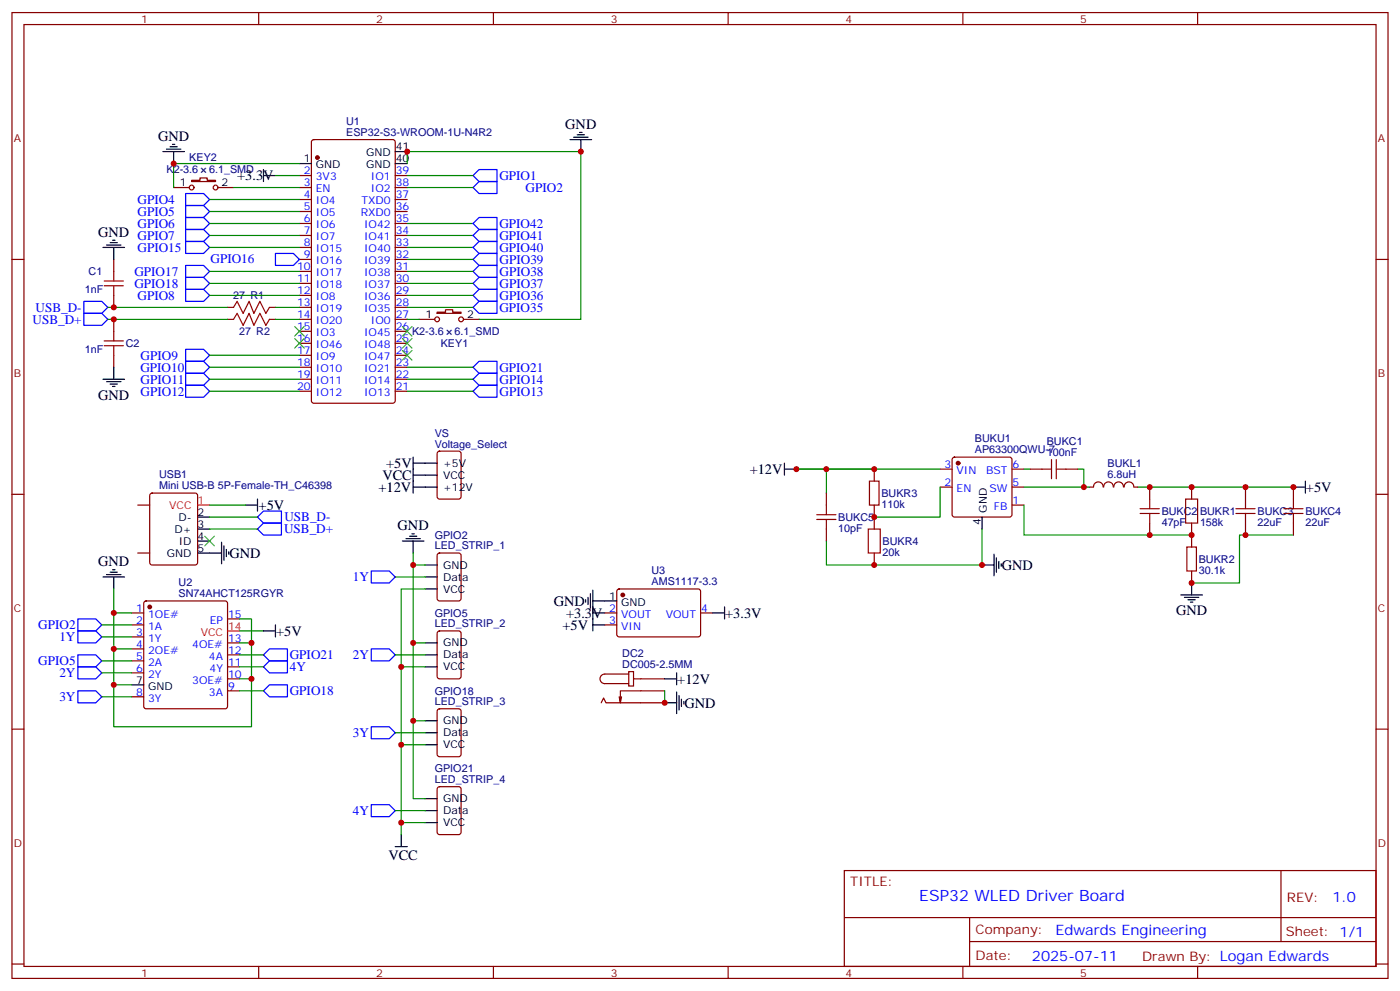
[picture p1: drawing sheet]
<svg xmlns="http://www.w3.org/2000/svg" width="412mm" height="292mm" viewBox="0 0 412 292" stroke-linecap="round" stroke-linejoin="round" font-family="sans-serif">
<g fill="none" stroke="#870000" stroke-width=".35">
<path d="M3.5 3.7h405.4v284.3h-405.4zM7.1 7.2h398.2v277.3h-398.2zM76.2 3.7v3.5M145.3 3.7v3.5M214.5 3.7v3.5M283.6 3.7v3.5M352.8 3.7v3.5M51.2 55.2h4.5M56.4 53.1h2.5v-.7h2.1v.7h2.5v.3h-7.1zM64.2 55.2h4.6M88.2 51.7h3.5M88.2 55.2h3.5"/>
<path d="M88.2 58.7h3.5M92 41.3l.4-.2h23.3l.7 .4v76.5l-.4 .7h-23.6l-.6-.5-.1-76.4zM116.4 51.7h3.5M116.4 55.2h3.5M116.4 58.7h3.5M3.5 76.4h3.6M33.5 76.4v3.5M88.2 76.4h3.5M88.2 62.3h3.5M88.2 65.8h3.5M88.2 69.3h3.5M88.2 72.8h3.5"/>
<path d="M88.2 79.9h3.5M116.4 76.4h3.5M116.4 62.3h3.5M116.4 65.8h3.5M116.4 69.3h3.5M116.4 72.8h3.5M116.4 79.9h3.5M405.3 76.4h3.6M33.5 87v3.5M33.5 94v3.5M67 90.5h1.8M67 94h1.8"/>
<path d="M79.4 90.5h1.7M79.4 94h1.7M88.2 83.4h3.5M88.2 87h3.5M88.2 90.5h3.5M88.2 94h3.5M88.2 97.5h3.5M116.4 83.4h3.5M116.4 87h3.5M116.4 90.5h3.5M116.4 94h3.5M116.4 97.5h3.5"/>
<path d="M123.5 94h4.6M128.8 91.9h2.4v-.7h2.1v.7h2.5v.4h-7zM136.5 94h4.6M33.5 104.6v3.5M88.2 101.1h3.5M88.2 104.6h3.5M88.2 108.1h3.5M88.2 111.7h3.5M88.2 115.2h3.5M116.4 101.1h3.5M116.4 104.6h3.5M116.4 108.1h3.5"/>
<path d="M116.4 111.7h3.5M116.4 115.2h3.5M129 133l.5-.2h5.6l.7 .5v12.9l-.4 .7h-5.9l-.7-.4v-13zM257.5 138.1v3.5M276.9 138.1h3.6M280.7 134.8l.5-.2h16.2l.5 .2 .2 .5v16.2l-.2 .5-.5 .2h-16.2l-.5-.2-.2-.5v-16.2zM298.1 138.1h3.5M303.4 138.1h3.5M314 138.1h3.5M3.5 145.5h3.6M40.6 148.7h3.5M44.3 145.4l.5-.2h12.7l.7 .4v20l-.5 .7h-12.9l-.6-.4-.1-20z"/>
<path d="M243.4 145.2v3.5M243.4 155.8v3.5M257.5 148.7v7.1M276.9 143.4h3.6M298.1 148.7h3.5M298.1 143.4h3.5M324.9 143.4a1.41 1.41 0 0 0-1.4-1.5 1.41 1.41 0 0 0-1.4 1.5h-1.1M325.1 143.4a1.41 1.41 0 0 1 1.4-1.5 1.41 1.41 0 0 1 1.4 1.5M328.1 143.4a1.41 1.41 0 0 1 1.4-1.5 1.41 1.41 0 0 1 1.4 1.5M331.2 143.4a1.41 1.41 0 0 1 1.4-1.5 1.41 1.41 0 0 1 1.4 1.5M334.1 143.4h1M338.7 143.4v3.5"/>
<path d="M338.7 154v3.5M351 143.4v3.5M351 154v7M366.9 143.4v3.5M366.9 154v3.5M381 143.4v3.5M381 154v3.5M405.3 145.5h3.6M40.6 162.8h3.5M42.6 177.1l.4-.2h23.3l.5 .2 .2 .5v30.4l-.2 .5-.5 .2h-23.3l-.5-.3-.2-.4v-30.4zM129 163l.5-.2h5.6l.7 .4v13l-.4 .7h-5.9l-.7-.4v-13zM181.9 173.6l.5-.2h23.5l.5 .7-.1 13-.6 .4-23.6-.1-.4-.6v-12.7z"/>
<path d="M257.5 162.8v3.5M351 168.1v3.5M38.8 180.4h3.5M38.8 184h3.5M38.8 187.5h3.5M38.8 191h3.5M38.8 194.6h3.5M38.8 198.1h3.5M67 199.8h3.6M67 196.3h3.6M67 192.8h3.6M67 189.3h3.6"/>
<path d="M67 182.2h3.6M129 185.9l.5-.2h5.6l.7 .5v12.9l-.4 .7h-5.9l-.7-.4v-13zM178.2 180.4h3.5M178.2 184h3.5M185.2 197.7h1.4v4.3h-1.4zM185.2 198.4h-7a1.41 1.41 0 0 0-1.5 1.4 1.41 1.41 0 0 0 1.5 1.5h7M186.6 199.8h9.2M206.4 180.4h3.5M3.5 214.7h3.6M38.8 205.1h3.5M67 203.4h3.6M129 208.9l.5-.2h5.6l.7 .4v13l-.4 .6-5.9 .1-.7-.5v-12.9z"/>
<path d="M177.1 206.9l.7-1.4 .7 1.4h17.3M183.1 205.1l-.4 1.8M195.8 203.4h-13.1v3.5l-.3-1.8M405.3 214.7h3.6M129 231.8l.5-.2h5.6l.7 .4v13l-.4 .7h-5.9l-.7-.5v-12.9zM248.7 256.3h156.6v28.2h-156.6zM377.3 256.3v20.9M248.7 270.1h156.5M285.6 277.2h119.6M285.6 270.1v14.2M3.5 283.8h3.6M76.2 284.5v3.5"/>
<path d="M145.3 284.5v3.5M214.5 284.5v3.5M283.6 284.5v3.5M352.8 284.5v3.5M405.3 283.8h3.6"/>
<circle cx="56.4" cy="55.2" r=".71"/>
<circle cx="63.5" cy="55.2" r=".71"/>
<circle cx="128.8" cy="94" r=".71"/>
<circle cx="135.8" cy="94" r=".71"/>
</g>
<g fill="#870000" stroke="#870000" stroke-width=".35">
<circle cx="93.5" cy="46.4" r=".53"/>
<circle cx="44.1" cy="178.7" r=".53"/>
<circle cx="183.4" cy="175.2" r=".53"/>
<circle cx="282.2" cy="136.3" r=".53"/>
</g>
<g fill="none" stroke="#000" stroke-width=".35">
<path d="M170 39.7h2.2M170.7 39h.7M48 44.6h6.3M49 43.9h4.3M50.1 43.2h2.1M50.8 42.5h.7M51.2 44.6v3.6M77.6 51.7h3.5M77.6 49.9v3.5M88.2 48.2h3.5M116.4 48.2h3.5M116.4 44.6h3.5"/>
<path d="M167.9 41.1h6.4M169 40.4h4.2M171.1 41.1v3.5M30.3 72.8h6.4M31.4 72.1h4.2M32.5 71.4h2.1M33.2 70.7h.7M33.5 72.8v3.6M30.3 111.7h6.4M31.4 112.4h4.2M32.5 113.1h2.1M33.2 113.8h.7"/>
<path d="M33.5 108.1v3.6M121.7 134.6v10.6M121.7 136.3h7.1M121.7 139.9h7.1M231.1 138.1h3.5M231.1 136.3v3.6M58.2 159.3h3.5M58.2 152.2h3.5M58.2 155.8h3.5M65.3 159.6v6.4M72.3 148.7h3.5M75.8 146.9v3.6"/>
<path d="M118.5 159.3h6.4M119.6 158.6h4.2M120.6 157.9h2.2M121.4 157.2h.7M121.7 159.3v3.5M121.7 143.4h7.1M289.3 152.2v3.6M381 143.4h3.5M384.5 141.6v3.6M30.3 169.9h6.4M31.4 169.2h4.2M32.5 168.5h2.1"/>
<path d="M33.2 167.7h.7M33.5 169.9v3.5M58.2 162.8h7.1M66 160.7v4.2M66.7 161.7v2.2M67.4 162.5v.7M125.2 173.4h3.6M125.2 166.3h3.6M125.2 169.9h3.6M172.5 176.6v.7M173.2 175.9v2.1M173.9 174.8v4.2"/>
<path d="M174.6 176.9h7.1M174.6 173.7v12M213.4 178.7v3.5M289.3 166.3h3.5M292.8 163.2v6.3M293.5 164.2v4.3M294.2 165.3v2.1M294.9 166v.7M347.8 175.2h6.4M348.9 175.9h4.2M350 176.6h2.1M350.7 177.3h.7"/>
<path d="M351 171.6v3.6M77.6 185.7h3.5M81.1 184v3.5M125.2 196.3h3.6M125.2 189.3h3.6M125.2 192.8h3.6M174.6 180.4h3.6M174.6 184h3.6M195.8 199.8h3.5M199.3 198.1v3.5M209.9 180.4h3.5M38.8 201.6h3.5"/>
<path d="M125.2 219.3h3.6M125.2 212.2h3.6M125.2 215.7h3.6M195.8 206.9h3.5M199.3 203.7v6.4M200 204.8v4.2M200.7 205.8v2.2M201.4 206.6v.7M125.2 235.1h3.6M125.2 238.7h3.6M116.4 249.2h3.5M118.2 245.7v3.5"/>
<path d="M125.2 242.2h3.6"/>
</g>
<g fill="none" stroke="#008700" stroke-width=".35">
<path d="M61.7 58.7h26.5M68.8 55.2h19.4M81.1 51.7h7.1M88.2 48.2h-37v7M119.9 48.2v-3.6h51.2v49.4h-30M119.9 55.2h19.4M119.9 51.7h19.4M61.7 62.3h26.5M61.7 65.8h26.5M61.7 69.3h26.5M61.7 72.8h26.5M61.7 79.9h26.5"/>
<path d="M119.9 65.8h19.4M119.9 69.3h19.4M119.9 72.8h19.4M119.9 79.9h19.4M119.9 76.4h19.4M31.7 94h35.3M31.7 90.5h35.3M61.7 87h26.5M61.7 83.4h26.5M81.1 94h7.1M81.1 90.5h7.1M119.9 94h3.6"/>
<path d="M119.9 90.5h19.4M119.9 87h19.4M119.9 83.4h19.4M61.7 104.6h26.5M61.7 108.1h26.5M61.7 111.7h26.5M61.7 115.2h26.5M119.9 108.1h19.4M119.9 111.7h19.4M119.9 115.2h19.4M234.6 138.1h42.3M243.4 138.1v7.1"/>
<path d="M301.6 138.1h1.8M317.5 138.1h1.8v5.3M61.7 152.2h14.1M61.7 155.8h14.1M61.7 148.7h10.6M276.9 143.4v8.8h-19.4M289.3 155.8v10.5h-45.9v-7M301.6 148.7v8.8h49.4M301.6 143.4h19.4M335.1 143.4h45.9M381 157.5h-15.9v14.1h-14.1M33.5 173.4v7h5.3"/>
<path d="M116.4 169.9h8.8M121.7 162.8v3.5h3.5M121.7 166.3v23h3.5M125.2 173.4h-7v22.9M30 187.5h8.8M30 198.1h8.8M30 194.6h8.8M30 184h8.8M33.5 180.4v10.6h5.3M33.5 191v10.6h5.3M70.6 199.8h3.5v14.2h-40.6v-12.4M70.6 189.3h3.5v10.5"/>
<path d="M70.6 182.2h3.5v7.1M70.6 192.8h7M70.6 185.7h7M70.6 196.3h7M116.4 192.8h8.8M121.7 189.3v22.9h3.5M125.2 196.3h-7v23M30 205.1h8.8M70.6 203.4h7M116.4 215.7h8.8M121.7 212.2v22.9h3.5M125.2 219.3h-7v22.9"/>
<path d="M195.8 203.4v3.5M116.4 238.7h8.8M125.2 242.2h-7v3.5"/>
</g>
<g fill="none" stroke="#00f" stroke-width=".35">
<path d="M54.7 57h5.3l1.7 1.7-1.7 1.8h-5.3zM139.3 51.7l1.8-1.8h5.3v3.5h-5.3zM141.1 53.4h5.3v3.6h-5.3l-1.8-1.8zM54.7 60.5h5.3l1.7 1.8-1.7 1.7h-5.3zM54.7 64h5.3l1.7 1.8-1.7 1.8h-5.3zM54.7 67.6h5.3l1.7 1.7-1.7 1.8h-5.3zM54.7 71.1h5.3l1.7 1.7-1.7 1.8h-5.3zM54.7 78.1h5.3l1.7 1.8-1.7 1.8h-5.3zM81.1 74.6h5.3l1.8 1.8-1.8 1.7h-5.3zM139.3 79.9l1.8-1.8h5.3v3.6h-5.3zM139.3 76.4l1.8-1.8h5.3v3.5h-5.3zM139.3 72.8l1.8-1.7h5.3v3.5h-5.3z"/>
<path d="M139.3 69.3l1.8-1.7h5.3v3.5h-5.3zM139.3 65.8l1.8-1.8h5.3v3.6h-5.3zM24.7 88.7h5.3l1.7 1.8-1.7 1.8h-5.3zM24.7 92.3h5.3l1.7 1.7-1.7 1.8h-5.3zM54.7 85.2h5.3l1.7 1.8-1.7 1.7h-5.3zM54.7 81.7h5.3l1.7 1.7-1.7 1.8h-5.3zM139.3 87l1.8-1.8h5.3v3.5h-5.3zM139.3 83.4l1.8-1.7h5.3v3.5h-5.3zM139.3 90.5l1.8-1.8h5.3v3.6h-5.3zM54.7 102.8h5.3l1.7 1.8-1.7 1.8h-5.3zM54.7 106.4h5.3l1.7 1.7-1.7 1.8h-5.3zM54.7 109.9h5.3l1.7 1.8-1.7 1.7h-5.3z"/>
<path d="M54.7 113.4h5.3l1.7 1.8-1.7 1.7h-5.3zM139.3 115.2l1.8-1.8h5.3v3.5h-5.3zM139.3 111.7l1.8-1.8h5.3v3.5h-5.3zM139.3 108.1l1.8-1.7h5.3v3.5h-5.3zM75.8 155.8l1.8-1.8h5.3v3.5h-5.3zM75.8 152.2l1.8-1.7h5.3v3.5h-5.3zM109.4 168.1h5.3l1.7 1.8-1.7 1.7h-5.3zM22.9 185.7h5.3l1.8 1.8-1.8 1.8h-5.3zM22.9 196.3h5.3l1.8 1.8-1.8 1.7h-5.3zM22.9 182.2h5.3l1.8 1.8-1.8 1.7h-5.3zM22.9 192.8h5.3l1.8 1.8-1.8 1.7h-5.3zM77.6 196.3l1.8-1.7h5.3v3.5h-5.3z"/>
<path d="M77.6 192.8l1.8-1.8h5.3v3.6h-5.3zM109.4 191h5.3l1.7 1.8-1.7 1.8h-5.3zM22.9 203.4h5.3l1.8 1.7-1.8 1.8h-5.3zM77.6 203.4l1.8-1.8h5.3v3.5h-5.3zM109.4 214h5.3l1.7 1.7-1.7 1.8h-5.3zM109.4 236.9h5.3l1.7 1.8-1.7 1.7h-5.3z"/>
</g>
<g fill="none" stroke="#a10000" stroke-width=".35">
<path d="M33.5 79.9v2.8M30.7 84.1h5.6M30.7 82.7h5.6M33.5 84.1v2.9M33.5 97.5v2.9M68.8 90.5l1-1.8 1.8 3.6 1.8-3.6 1.4 3.6 1.8-3.6 1.7 3.6 1.1-1.8M68.8 94l1-1.7 1.8 3.5 1.8-3.5 1.4 3.5 1.8-3.5 1.7 3.5 1.1-1.8M30.7 101.8h5.6M30.7 100.4h5.6M33.5 101.8v2.8M306.9 138.1h2.8M309.7 135.3v5.6"/>
<path d="M311.1 138.1h2.9M311.1 135.3v5.6M240.6 152.9h5.6M240.6 151.5h5.6M243.4 148.7v2.8M243.4 152.9v2.9M255.8 155.8h3.5v7h-3.5zM256.1 141.6h2.8v7.1h-2.8zM335.8 151.2h5.7M335.8 149.8h5.7M338.7 146.9v2.9M338.7 151.2v2.8"/>
<path d="M349.2 146.9h3.6v7.1h-3.6zM364.1 151.2h5.6M364.1 149.8h5.6M366.9 146.9v2.9M366.9 151.2v2.8M378.2 151.2h5.6M378.2 149.8h5.6M381 146.9v2.9M381 151.2v2.8M349.6 161h2.8v7.1h-2.8z"/>
</g>
<path d="M86.8 96.1l2.8 2.9M86.8 99.7l2.8 2.8M89.6 96.1l-2.8 2.9M89.6 99.7l-2.8 2.8M118.5 96.1l2.9 2.9M118.5 99.7l2.9 2.8M121.4 96.1l-2.9 2.9M121.4 99.7l-2.9 2.8M118.5 103.2l2.9 2.8M121.4 103.2l-2.9 2.8M60.3 157.9l2.8 2.8M63.1 157.9l-2.8 2.8" fill="none" stroke="#3c3" stroke-width=".35"/>
<path d="M58.2 148.7h3.5M67 185.7h3.6" fill="none" stroke="#f00" stroke-width=".35"/>
<g fill="#c00">
<circle cx="121.7" cy="166.3" r=".88"/>
<circle cx="121.7" cy="189.3" r=".88"/>
<circle cx="121.7" cy="212.2" r=".88"/>
<circle cx="118.2" cy="242.2" r=".88"/>
<circle cx="118.2" cy="219.3" r=".88"/>
<circle cx="118.2" cy="196.3" r=".88"/>
<circle cx="33.5" cy="180.4" r=".88"/>
<circle cx="33.5" cy="191" r=".88"/>
<circle cx="33.5" cy="201.6" r=".88"/>
<circle cx="74.1" cy="199.8" r=".88"/>
<circle cx="74.1" cy="189.3" r=".88"/>
<circle cx="195.8" cy="206.9" r=".88"/>
<circle cx="51.2" cy="48.2" r=".88"/>
<circle cx="119.9" cy="44.6" r=".88"/>
<circle cx="171.1" cy="44.6" r=".88"/>
<circle cx="33.5" cy="90.5" r=".88"/>
<circle cx="33.5" cy="94" r=".88"/>
<circle cx="319.3" cy="143.4" r=".88"/>
<circle cx="257.5" cy="138.1" r=".88"/>
<circle cx="234.6" cy="138.1" r=".88"/>
<circle cx="243.4" cy="138.1" r=".88"/>
<circle cx="289.3" cy="166.3" r=".88"/>
<circle cx="257.5" cy="152.2" r=".88"/>
<circle cx="257.5" cy="166.3" r=".88"/>
<circle cx="338.7" cy="157.5" r=".88"/>
<circle cx="338.7" cy="143.4" r=".88"/>
<circle cx="351" cy="143.4" r=".88"/>
<circle cx="366.9" cy="143.4" r=".88"/>
<circle cx="366.9" cy="157.5" r=".88"/>
<circle cx="381" cy="143.4" r=".88"/>
<circle cx="351" cy="157.5" r=".88"/>
<circle cx="351" cy="171.6" r=".88"/>
</g>
<text font-size="4.6" fill="#00f" x="270.8" y="265.3">ESP32 WLED Driver Board</text>
<g font-size="4.2">
<text x="46.6" y="41.4">GND</text>
<text x="166.5" y="37.9">GND</text>
<text x="69.9" y="53.1">+3.3V</text>
<text x="28.9" y="69.6">GND</text>
<text x="28.9" y="117.7">GND</text>
<text x="113.8" y="137.7">+5V</text>
<text x="112.6" y="141.3">VCC</text>
<text x="220.8" y="139.5">+12V</text>
<text x="111.5" y="144.8">+12V</text>
<text x="384.7" y="144.8">+5V</text>
<text x="76.2" y="150.1">+5V</text>
<text x="117.1" y="156">GND</text>
<text x="28.9" y="166.6">GND</text>
<text x="67.6" y="164.2">GND</text>
<text x="295.1" y="167.8">GND</text>
<text x="163.2" y="178.3">GND</text>
<text x="165.7" y="185.4">+5V</text>
<text x="166.8" y="181.9">+3.3V</text>
<text x="213.6" y="181.9">+3.3V</text>
<text x="346.4" y="181.1">GND</text>
<text x="81.3" y="187.1">+5V</text>
<text x="199.5" y="201.3">+12V</text>
<text x="201.6" y="208.3">GND</text>
<text x="114.4" y="253.2">VCC</text>
</g>
<g font-size="4.2" fill="#00f">
<text x="392.5" y="265.6">1.0</text>
<text x="310.9" y="275.1">Edwards Engineering</text>
<text x="304" y="282.9">2025-07-11</text>
</g>
<g font-size="3.9" fill="#00f">
<text x="147.1" y="53">GPIO1</text>
<text x="154.8" y="56.6">GPIO2</text>
<text x="40.5" y="60">GPIO4</text>
<text x="40.5" y="63.6">GPIO5</text>
<text x="40.5" y="67.1">GPIO6</text>
<text x="40.5" y="70.6">GPIO7</text>
<text x="147.1" y="70.6">GPIO41</text>
<text x="147.1" y="67.1">GPIO42</text>
<text x="40.5" y="74.2">GPIO15</text>
<text x="62" y="77.5">GPIO16</text>
<text x="147.1" y="74.2">GPIO40</text>
<text x="147.2" y="77.7">GPIO39</text>
<text x="39.6" y="81.2">GPIO17</text>
<text x="147.2" y="81.2">GPIO38</text>
<text x="39.6" y="84.7">GPIO18</text>
<text x="40.5" y="88.3">GPIO8</text>
<text x="147.2" y="88.3">GPIO36</text>
<text x="147.2" y="84.7">GPIO37</text>
<text x="9.6" y="95.3">USB_D+</text>
<text x="10.5" y="91.8">USB_D-</text>
<text x="147.1" y="91.8">GPIO35</text>
<text x="41.4" y="105.9">GPIO9</text>
<text x="41.4" y="109.4">GPIO10</text>
<text x="41.4" y="113">GPIO11</text>
<text x="147.1" y="109.4">GPIO21</text>
<text x="147.2" y="113">GPIO14</text>
<text x="41.4" y="116.5">GPIO12</text>
<text x="147.2" y="116.5">GPIO13</text>
<text x="83.8" y="153.5">USB_D-</text>
<text x="83.7" y="157">USB_D+</text>
<text x="103.9" y="171.1">1Y</text>
<text x="11.3" y="185.2">GPIO2</text>
<text x="17.5" y="188.8">1Y</text>
<text x="11.3" y="195.8">GPIO5</text>
<text x="85.4" y="197.6">4Y</text>
<text x="85.4" y="194.1">GPIO21</text>
<text x="103.9" y="194.1">2Y</text>
<text x="17.5" y="199.4">2Y</text>
<text x="17.5" y="206.4">3Y</text>
<text x="85.4" y="204.7">GPIO18</text>
<text x="103.9" y="217">3Y</text>
<text x="103.9" y="239.9">4Y</text>
</g>
<g font-size="3.9" fill="#800">
<text x="250.5" y="260.9">TITLE:</text>
<text x="379.1" y="265.6">REV:</text>
<text x="287.4" y="275.1">Company:</text>
<text x="378.7" y="275.7">Sheet: 1/1</text>
<text x="287.4" y="282.8">Date:</text>
<text x="336.4" y="282.8">Drawn By: Logan Edwards</text>
</g>
<g font-size="3.2" fill="#800">
<text x="41.6" y="6.7">1</text>
<text x="110.8" y="6.7">2</text>
<text x="179.9" y="6.7">3</text>
<text x="249.1" y="6.7">4</text>
<text x="318.2" y="6.7">5</text>
<text x="4.1" y="41.8">A</text>
<text x="405.9" y="41.8">A</text>
<text x="4.1" y="110.9">B</text>
<text x="405.9" y="110.9">B</text>
<text x="4.1" y="180.1">C</text>
<text x="405.9" y="180.1">C</text>
<text x="4.1" y="249.2">D</text>
<text x="405.9" y="249.2">D</text>
<text x="41.6" y="287.5">1</text>
<text x="110.8" y="287.5">2</text>
<text x="179.9" y="287.5">3</text>
<text x="249.1" y="287.5">4</text>
<text x="318.2" y="287.5">5</text>
</g>
<g font-size="3.2" fill="#000080">
<text x="102" y="39.9">ESP32-S3-WROOM-1U-N4R2</text>
<text x="102" y="36.7">U1</text>
<text x="55.8" y="47.3">KEY2</text>
<text x="49.1" y="51">K2-3.6</text>
<text x="61.6" y="51">6.1_SMD</text>
<text x="26.1" y="81.1">C1</text>
<text x="25" y="86.3">1nF</text>
<text x="68.7" y="88.1">27 R1</text>
<text x="70.5" y="98.7">27 R2</text>
<text x="121.4" y="98.7">K2-3.6</text>
<text x="133.9" y="98.7">6.1_SMD</text>
<text x="25" y="104">1nF</text>
<text x="37" y="102.2">C2</text>
<text x="129.8" y="102.2">KEY1</text>
<text x="128.1" y="131.8">Voltage_Select</text>
<text x="128.1" y="128.6">VS</text>
<text x="287.2" y="130.2">BUKU1</text>
<text x="308.3" y="131">BUKC1</text>
<text x="287.2" y="133.4">AP63300QWU-7</text>
<text x="308.3" y="134.2">100nF</text>
<text x="326.3" y="137.6">BUKL1</text>
<text x="46.8" y="143.9">Mini USB-B 5P-Female-TH_C46398</text>
<text x="46.8" y="140.8">USB1</text>
<text x="326.3" y="140.8">6.8uH</text>
<text x="259.6" y="149.5">110k</text>
<text x="259.6" y="146.3">BUKR3</text>
<text x="246.9" y="153.4">BUKC5</text>
<text x="342.2" y="154.8">47pF</text>
<text x="342.2" y="151.6">BUKC2</text>
<text x="353.5" y="154.8">158k</text>
<text x="353.5" y="151.6">BUKR1</text>
<text x="370.4" y="154.8">22uF</text>
<text x="370.4" y="151.6">BUKC3</text>
<text x="384.5" y="154.8">22uF</text>
<text x="384.5" y="151.6">BUKC4</text>
<text x="128.1" y="161.7">LED_STRIP_1</text>
<text x="128.1" y="158.6">GPIO2</text>
<text x="246.9" y="156.6">10pF</text>
<text x="260" y="160.4">BUKR4</text>
<text x="260" y="163.6">20k</text>
<text x="353.1" y="165.7">BUKR2</text>
<text x="52.6" y="172.6">U2</text>
<text x="191.9" y="172.1">AMS1117-3.3</text>
<text x="191.9" y="169">U3</text>
<text x="353.1" y="168.9">30.1k</text>
<text x="52.6" y="175.7">SN74AHCT125RGYR</text>
<text x="128.1" y="184.7">LED_STRIP_2</text>
<text x="128.1" y="181.5">GPIO5</text>
<text x="183.3" y="196.7">DC005-2.5MM</text>
<text x="183.3" y="193.5">DC2</text>
<text x="128.1" y="207.6">LED_STRIP_3</text>
<text x="128.1" y="204.5">GPIO18</text>
<text x="128.1" y="227.4">GPIO21</text>
<text x="128.1" y="230.5">LED_STRIP_4</text>
</g>
<g font-size="3.2">
<text x="89.5" y="47.8">1</text>
<text x="107.8" y="46">GND</text>
<text x="116.6" y="47.8">40</text>
<text x="116.6" y="44.3">41</text>
<text x="93" y="49.6">GND</text>
<text x="107.8" y="49.6">GND</text>
<text x="53" y="54.9">1</text>
<text x="65.3" y="54.9">2</text>
<text x="125.3" y="93.7">1</text>
<text x="137.6" y="93.7">2</text>
<text x="130.5" y="137.4">+5V</text>
<text x="130.5" y="140.9">VCC</text>
<text x="130.5" y="144.5">+12V</text>
<text x="52.6" y="153.3">D-</text>
<text x="58.2" y="151.9">2</text>
<text x="58.2" y="155.4">3</text>
<text x="288.9" y="154.4" transform="rotate(-90 288.9 154.4)">4</text>
<text x="290.7" y="150.9" transform="rotate(-90 290.7 150.9)">GND</text>
<text x="51.4" y="156.8">D+</text>
<text x="52.7" y="160.3">ID</text>
<text x="58.2" y="158.9">4</text>
<text x="49.2" y="163.9">GND</text>
<text x="58.2" y="162.5">5</text>
<text x="130.5" y="167.4">GND</text>
<text x="130.5" y="170.9">Data</text>
<text x="130.5" y="174.4">VCC</text>
<text x="179.5" y="176.6">1</text>
<text x="183" y="178.3">GND</text>
<text x="130.5" y="190.3">GND</text>
<text x="130.5" y="197.4">VCC</text>
<text x="130.5" y="193.9">Data</text>
<text x="40.1" y="201.3">7</text>
<text x="43.6" y="203">GND</text>
<text x="130.5" y="213.3">GND</text>
<text x="130.5" y="220.3">VCC</text>
<text x="130.5" y="216.8">Data</text>
<text x="130.5" y="236.2">GND</text>
<text x="130.5" y="239.7">Data</text>
<text x="130.5" y="243.2">VCC</text>
</g>
<g font-size="3.2" fill="#00f">
<text x="89.5" y="51.3">2</text>
<text x="93" y="53.1">3V3</text>
<text x="109.3" y="53.1">IO1</text>
<text x="116.6" y="51.3">39</text>
<text x="89.5" y="54.9">3</text>
<text x="89.5" y="58.4">4</text>
<text x="93" y="56.6">EN</text>
<text x="109.3" y="56.6">IO2</text>
<text x="116.6" y="58.4">37</text>
<text x="116.6" y="54.9">38</text>
<text x="89.5" y="61.9">5</text>
<text x="89.5" y="65.4">6</text>
<text x="93" y="60.1">IO4</text>
<text x="93" y="63.7">IO5</text>
<text x="106.3" y="63.7">RXD0</text>
<text x="106.5" y="60.1">TXD0</text>
<text x="116.6" y="65.4">35</text>
<text x="116.6" y="61.9">36</text>
<text x="89.5" y="69">7</text>
<text x="93" y="67.2">IO6</text>
<text x="93" y="70.7">IO7</text>
<text x="107.2" y="70.7">IO41</text>
<text x="107.2" y="67.2">IO42</text>
<text x="116.6" y="69">34</text>
<text x="89.5" y="72.5">8</text>
<text x="89.5" y="76">9</text>
<text x="93" y="74.3">IO15</text>
<text x="93" y="77.8">IO16</text>
<text x="107.2" y="77.8">IO39</text>
<text x="107.2" y="74.3">IO40</text>
<text x="116.6" y="76">32</text>
<text x="116.6" y="72.5">33</text>
<text x="87.5" y="79.6">10</text>
<text x="87.5" y="83.1">11</text>
<text x="93" y="81.3">IO17</text>
<text x="107.2" y="81.3">IO38</text>
<text x="116.6" y="83.1">30</text>
<text x="116.6" y="79.6">31</text>
<text x="87.5" y="86.6">12</text>
<text x="93" y="84.8">IO18</text>
<text x="93" y="88.4">IO8</text>
<text x="107.2" y="88.4">IO36</text>
<text x="107.2" y="84.8">IO37</text>
<text x="116.6" y="86.6">29</text>
<text x="87.5" y="90.1">13</text>
<text x="87.5" y="93.7">14</text>
<text x="93" y="91.9">IO19</text>
<text x="93" y="95.4">IO20</text>
<text x="107.2" y="91.9">IO35</text>
<text x="109.3" y="95.4">IO0</text>
<text x="116.6" y="93.7">27</text>
<text x="116.6" y="90.1">28</text>
<text x="87.5" y="97.2">15</text>
<text x="87.5" y="100.7">16</text>
<text x="93" y="99">IO3</text>
<text x="107.2" y="99">IO45</text>
<text x="116.6" y="100.7">25</text>
<text x="116.6" y="97.2">26</text>
<text x="87.5" y="104.2">17</text>
<text x="87.5" y="107.8">18</text>
<text x="93" y="102.5">IO46</text>
<text x="93" y="106">IO9</text>
<text x="107.2" y="106">IO47</text>
<text x="107.2" y="102.5">IO48</text>
<text x="116.6" y="107.8">23</text>
<text x="116.6" y="104.2">24</text>
<text x="87.5" y="111.3">19</text>
<text x="93" y="109.5">IO10</text>
<text x="93" y="113.1">IO11</text>
<text x="107.2" y="113.1">IO14</text>
<text x="107.2" y="109.5">IO21</text>
<text x="116.6" y="111.3">22</text>
<text x="87.5" y="114.8">20</text>
<text x="93" y="116.6">IO12</text>
<text x="107.2" y="116.6">IO13</text>
<text x="116.6" y="114.8">21</text>
<text x="278.3" y="137.8">3</text>
<text x="298.3" y="137.8">6</text>
<text x="278.3" y="143.1">2</text>
<text x="281.8" y="139.5">VIN</text>
<text x="290.5" y="139.5">BST</text>
<text x="298.3" y="143.1">5</text>
<text x="281.8" y="144.8">EN</text>
<text x="291.5" y="144.8">SW</text>
<text x="298.3" y="148.3">1</text>
<text x="292.8" y="150.1">FB</text>
<text x="40.1" y="180.1">1</text>
<text x="40.1" y="183.6">2</text>
<text x="43.6" y="181.9">1OE#</text>
<text x="43.6" y="185.4">1A</text>
<text x="61.8" y="183.6">EP</text>
<text x="67.2" y="181.9">15</text>
<text x="179.5" y="180.1">2</text>
<text x="179.5" y="183.6">3</text>
<text x="183" y="181.9">VOUT</text>
<text x="183" y="185.4">VIN</text>
<text x="196.1" y="181.9">VOUT</text>
<text x="206.6" y="180.1">4</text>
<text x="40.1" y="187.1">3</text>
<text x="40.1" y="190.7">4</text>
<text x="43.6" y="188.9">1Y</text>
<text x="56.6" y="190.7">4OE#</text>
<text x="67.2" y="188.9">13</text>
<text x="40.1" y="194.2">5</text>
<text x="40.1" y="197.7">6</text>
<text x="43.6" y="192.4">2OE#</text>
<text x="43.6" y="196">2A</text>
<text x="61.5" y="194.2">4A</text>
<text x="61.8" y="197.7">4Y</text>
<text x="67.2" y="196">11</text>
<text x="67.2" y="192.4">12</text>
<text x="43.6" y="199.5">2Y</text>
<text x="56.6" y="201.3">3OE#</text>
<text x="67.2" y="203">9</text>
<text x="67.2" y="199.5">10</text>
<text x="40.1" y="204.8">8</text>
<text x="43.6" y="206.6">3Y</text>
<text x="61.5" y="204.8">3A</text>
</g>
<g font-size="3.2" fill="#f00">
<text x="49.8" y="149.8">VCC</text>
<text x="58.2" y="148.3">1</text>
<text x="67.2" y="185.4">14</text>
<text x="59.1" y="187.1">VCC</text>
</g>
</svg>
